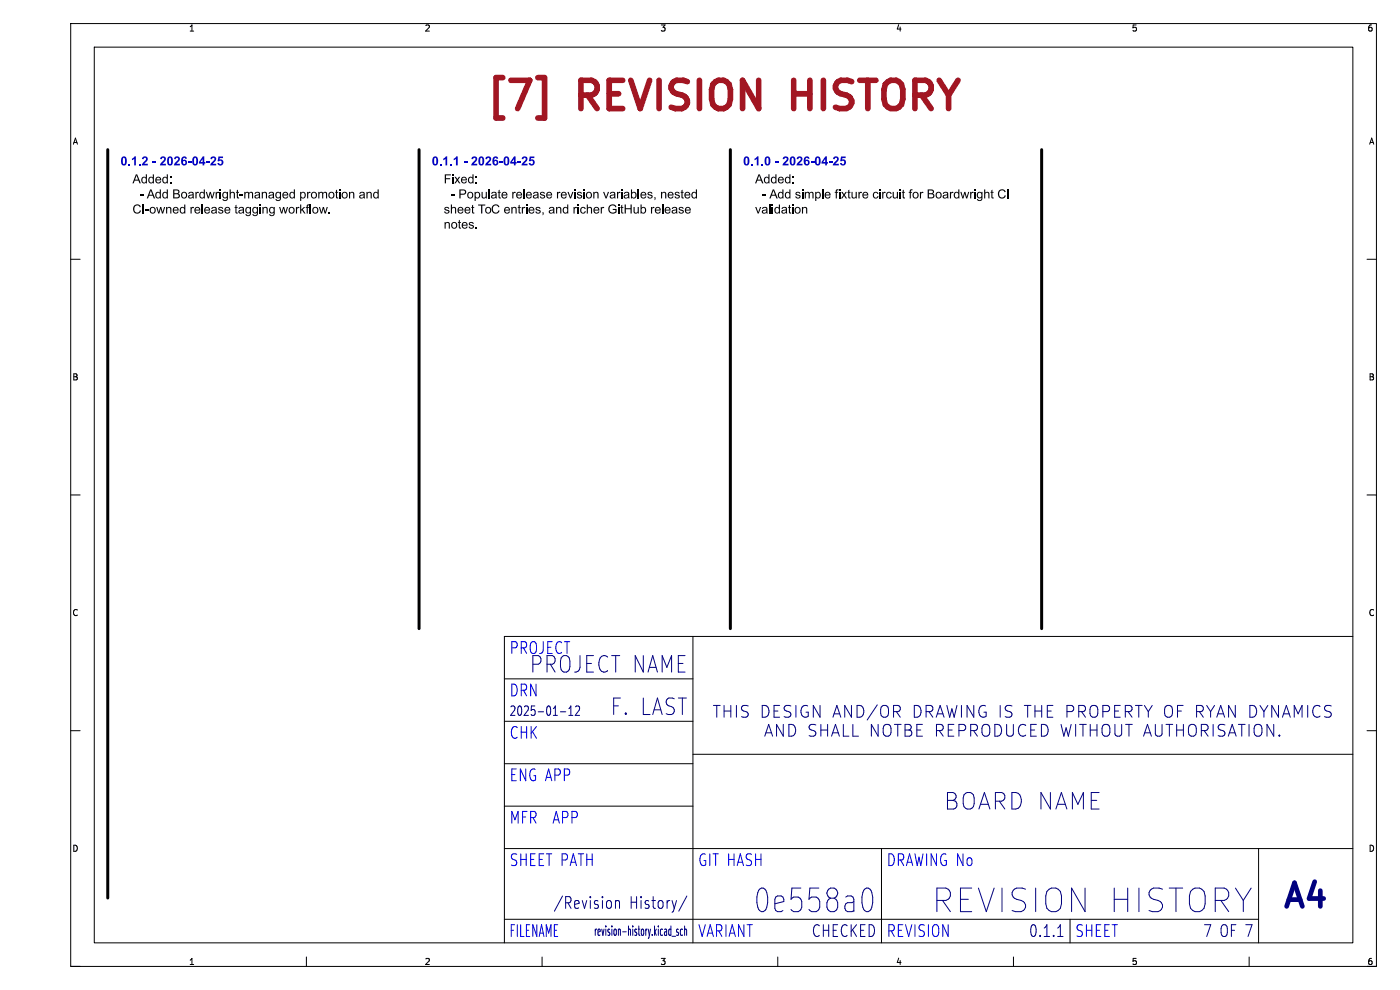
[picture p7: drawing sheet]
<svg xmlns="http://www.w3.org/2000/svg" width="297mm" height="210mm" viewBox="0 0 297 210" stroke-linecap="round" stroke-linejoin="round" font-family="sans-serif">
<g fill="none" stroke="#000" stroke-width=".21">
<path d="M15 5h277v200h-277zM20 10h267v190h-267zM15 55h2M290 55h2M15 105h2M290 105h2M147 135v65M287 135h-180v65M15 155h2M107 153h40M107 144h40M107 171h40"/>
<path d="M107 162h40M147 160h140M107 195h160M107 180h180M187 180v20M227 195v5M267 180v20M15 205h2M65 203v2M115 203v2M165 203v2M215 203v2"/>
<path d="M265 203v2M290 205h2"/>
</g>
<g fill="none" stroke="#00007f" stroke-width=".21">
<path d="M118.9 151h1.1M120.7 151.8h.8M120.7 150.3l.4-.5v2M122.1 149.9l.2-.1h.4l.2 .1 .1 .4-1 1.5h1M151.3 149.6h1.5M152.1 149.6v2.5M153.6 149.6v2.5M155 149.6v2.5M156.2 149.6v2.5M158.7 149.8l-.9-.2a.6 .6 0 0 0-.5 .5 .6 .6 0 0 0 .2 .6M162.2 156.2l.9-2.5 .8 2.5M163.1 150.7a1.09 1.09 0 0 0-1.4-1.1v2.5"/>
<path d="M165.4 149.6h-1.2v2.5M166.2 153.7v2.5l-1.5-2.5v2.5M167.4 153.7v2.5l.9-.2 .4-.4M167.8 149.8l-1-.2a.6 .6 0 0 0-.4 .5 .6 .6 0 0 0 .2 .6M168.8 149.6v2.5M171.3 149.8a.96 .96 0 0 0-1 0 .96 .96 0 0 0-.4 .9M173.1 155.7l-.5 .5-1-.2M174 149.6v2.5l-1.5-2.5v2.5M174.1 153.7v2.5M175.6 153.7v2.5M176.4 156.2l.8-2.5 .9 2.5M176.7 152.1l.8-2.5 .9 2.5"/>
<path d="M178.9 153.7v2.5h1.2M180.6 149.6v2.5l-1.4-2.5v2.5M180.9 153.7v2.5h1.2M183.3 150.7a1.09 1.09 0 0 0-1.5-1.1v2.5M186.1 149.5l-2.1 3.2M186.3 153.7v2.5l-1.4-2.5v2.5M186.8 151.3v-.8a.83 .83 0 0 1 .9-.9 .83 .83 0 0 1 .8 .9v.8M187.4 155.3a.83 .83 0 0 0 .8 .9 .83 .83 0 0 0 .8-.9M190.5 153.7v2.5M190.9 150.7a.68 .68 0 0 0-.4-1.1h-.9v2.5M192 153.7v2.5h1l.4-.5M194.5 153.7v2.5h1.2"/>
<path d="M195.4 150.7a1.09 1.09 0 0 0-1.4-1.1v2.5M197.7 150.8a.68 .68 0 0 0 .2-.6 .68 .68 0 0 0-.5-.6h-.9v2.5M198.6 152.1l.8-2.5 .9 2.5M198.7 153.7v2.5M199.3 155l.8 1.2M200.9 149.6l.6 2.5 .4-1.7 .5 1.7 .6-2.5M201.2 153.7v2.5h1.2M203.4 153.7v2.5M204 149.6v2.5M205.9 153.7v2.5M206.5 155l.9 1.2M206.6 149.6v2.5l-1.4-2.5v2.5"/>
<path d="M208.4 154a.84 .84 0 0 1 1-.3 .84 .84 0 0 1 .6 .8v.8a.83 .83 0 0 1-.9 .9 .83 .83 0 0 1-.8-.9zM209.1 149.8a1.03 1.03 0 0 0-1.2 .1 1.03 1.03 0 0 0-.2 1.2 .94 .94 0 0 0 .4 .9 .94 .94 0 0 0 1.1-.1v-.8h-.5M211 153.7a1.32 1.32 0 0 1 1.5 .8 1.32 1.32 0 0 1-.5 1.5l-1 .2zM212.2 149.6v2.5M213.5 153.7v2l.5 .5 .7-.2 .3-.3v-2M214.7 149.8l-1-.2a.61 .61 0 0 0-.5 .6 .61 .61 0 0 0 .5 .6 .91 .91 0 0 1 1 .6 .64 .64 0 0 1-.5 .7l-.9-.1M217.3 149.6h1.4M217.6 153.9a1 1 0 0 0-1.2 0 1 1 0 0 0-.4 1.2 .94 .94 0 0 0 .5 1 .94 .94 0 0 0 1.1-.2M218 149.6v2.5M218.7 154.9h.8M219.6 149.6v2.5M219.6 150.8h1.4"/>
<path d="M219.9 153.7h-1.2v2.5h1.2M220.9 153.7a1.32 1.32 0 0 1 1.5 .8 1.32 1.32 0 0 1-.5 1.5l-1 .2zM221 149.6v2.5M222.2 150.8h.8M223.4 149.6h-1.2v2.5h1.2M225.1 153.7l.6 2.5 .5-1.8 .4 1.8 .6-2.5M226.3 151h1a.68 .68 0 0 0 .5-.7 .68 .68 0 0 0-.5-.7h-1v2.5M228.2 153.7v2.5M228.8 151h1a.68 .68 0 0 0 .5-.7 .68 .68 0 0 0-.5-.7h-1v2.5M229 153.7h1.5M229.4 151l.9 1.1M229.7 153.7v2.5"/>
<path d="M231.3 154.9h1.4M231.3 153.7v2.5M231.6 149.8a.83 .83 0 0 1 .9-.1 .83 .83 0 0 1 .4 .8v.8a.83 .83 0 0 1-.8 .9 .83 .83 0 0 1-.9-.9v-.8l.1-.5zM232.7 153.7v2.5M233.9 154a.84 .84 0 0 1 1-.3 .84 .84 0 0 1 .6 .8v.8a.83 .83 0 0 1-.9 .9 .83 .83 0 0 1-.8-.9zM234 151h.9a.68 .68 0 0 0 .5-.7 .68 .68 0 0 0-.5-.7h-.9v2.5M236.5 150.8h.8M236.5 153.7v2l.1 .2 .4 .3h.5l.5-.5M237.7 149.6h-1.2v2.5h1.2M239.5 153.7v2.5M240 150.7a.68 .68 0 0 0-.3-1.1h-1v2.5M240.9 149.6h1.4"/>
<path d="M241.6 149.6v2.5M242.6 156.2l.8-2.5 .9 2.5M242.8 149.6l.8 1.4 .8-1.4M245.1 155.7l.5 .5 .7-.2 .2-.3M247.1 151.3v-.8a.83 .83 0 0 1 .8-.9 .83 .83 0 0 1 .8 .9v.8M248.1 153.7v2.5M249.6 154.9h1.4M249.6 153.7v2.5M249.8 150.8h.8M251 149.6h-1.2v2.5M251 153.7v2.5M252.1 155.3a.83 .83 0 0 0 .9 .9 .83 .83 0 0 0 .8-.9"/>
<path d="M254.9 153.7v2.5M255.2 150.7a.68 .68 0 0 0-.4-1.1h-1v2.5M255.5 155l.8 1.2M256 149.6l.8 1.4 .9-1.4M257.4 153.7v2.5M258.1 152.1l.9-2.5 .8 2.5M259.9 155.7l-.5 .5-1-.2M260.6 156.2l.8-2.5 .8 2.5M262.1 149.6v2.5l-1.5-2.5v2.5M262.7 153.7h1.4M263.4 153.7v2.5M265 153.7v2.5"/>
<path d="M266 155.3a.83 .83 0 0 0 .9 .9 .83 .83 0 0 0 .8-.9M266.6 150.7a1.09 1.09 0 0 0-1.4-1.1v2.5M267.3 149.6l.8 1.4 .9-1.4M270.2 153.7v2.5l-1.4-2.5v2.5M271.2 149.6v2.5l-1.4-2.5v2.5M271.4 155.9l.1 .1-.1 .2M271.4 155.9l-.1 .1 .1 .2M271.4 155.9v.3M272.1 152.1l.8-2.5 .8 2.5M274.6 152.1v-2.5l.8 1.8 .8-1.8v2.5M277.4 149.6v2.5M280 149.9a.93 .93 0 0 0-1-.1 .93 .93 0 0 0-.5 .9"/>
<path d="M282.4 149.8l-.9-.2a.6 .6 0 0 0-.5 .5 .6 .6 0 0 0 .2 .6M130.6 191v1.7M130.6 191.3l.3-.3 .4 .1 .1 1.6M142.6 198.6h.7M143.9 197.2l-.1-.1a.39 .39 0 0 0-.3 .4 .39 .39 0 0 0 .4 .4v.4h-.4M144.8 197.2l-.3-.1-.2 .4 .1 .8h.4M145.2 197.3l.2-.2 .2 .1 .1 1.2M145.2 196.4v2M145.7 190.1l-1.7 3.2M183.8 188.4a1.06 1.06 0 0 1 1.1 .9 4.7 4.7 0 0 1-.3 3.8l-.4 .3h-.4M224.4 198.7h1.1"/>
</g>
<path d="M22.9 31.8v158.7M88.9 31.8v101.6M154.9 31.8v101.6M221 31.8v101.6" fill="none" stroke="#000" stroke-width=".63"/>
<g fill="#0000c2">
<path d="M25.9 33.3a.68 .68 0 0 1 .8 .1 .68 .68 0 0 1 .2 .7 .68 .68 0 0 1-.6 1 .68 .68 0 0 1-.6-1h.4v.6a.19 .19 0 0 0 .2 .1 .19 .19 0 0 0 .2-.2l-.1-1.1-.3 .1v.5h-.4z"/>
<path d="M27.2 34.7h.4v.4h-.4z"/>
<path d="M28 33.7l.5-.5h.3v1.9h-.3v-1.4l-.5 .3z"/>
<path d="M29.5 34.7h.3v.4h-.3z"/>
<path d="M30.2 33.4a.65 .65 0 0 1 1.1 0 .65 .65 0 0 1-.4 1l-.3 .3h.8v.4h-1.3l.2-.5a1.14 1.14 0 0 0 .7-.9l-.3-.2-.2 .3-.4-.1z"/>
<path d="M32.4 34.2h.7v.4h-.7z"/>
<path d="M34.1 33.4a.65 .65 0 0 1 1 0 .65 .65 0 0 1-.3 1l-.3 .3h.7v.4h-1.3l.2-.5a1.14 1.14 0 0 0 .7-.9l-.2-.2-.3 .3-.3-.1z"/>
<path d="M35.7 33.3a.68 .68 0 0 1 .8 .1 .68 .68 0 0 1 .2 .7 .68 .68 0 0 1-.6 1 .68 .68 0 0 1-.7-1h.4l.1 .6a.19 .19 0 0 0 .2 .1 .19 .19 0 0 0 .2-.2l-.1-1.1-.3 .1-.1 .5h-.4z"/>
<path d="M37.1 33.4a.65 .65 0 0 1 1 0 .65 .65 0 0 1-.4 1l-.3 .3h.8v.4h-1.3l.2-.5a1.14 1.14 0 0 0 .7-.9l-.2-.2-.3 .3-.4-.1z"/>
<path d="M38.7 33.3l.6-.1 .4 .5h-.4l-.1-.2a.27 .27 0 0 0-.3 0 .27 .27 0 0 0-.1 .3v.2a.6 .6 0 0 1 .8 .3 .6 .6 0 0 1-.3 .8 .6 .6 0 0 1-.8-.4l-.1-.2h.4a.3 .3 0 0 0 .4 .3 .3 .3 0 0 0 .1-.5l-.3-.2-.2 .4h-.4v-.7z"/>
<path d="M39.9 34.2h.7v.4h-.7z"/>
<path d="M41.1 33.3a.68 .68 0 0 1 .8 .1 .68 .68 0 0 1 .1 .7 .68 .68 0 0 1-.6 1 .68 .68 0 0 1-.6-1h.4v.6a.19 .19 0 0 0 .2 .1 .19 .19 0 0 0 .2-.2l-.1-1.1-.3 .1v.5h-.4z"/>
<path d="M43 33.2h.3v1.2h.3v.3h-.3v.4h-.3v-.4h-.8v-.3h.8v-.7l-.5 .7h-.3z"/>
<path d="M43.8 34.2h.7v.4h-.7z"/>
<path d="M44.8 33.4a.65 .65 0 0 1 1 0 .65 .65 0 0 1-.4 1l-.3 .3h.8v.4h-1.3l.2-.5a1.14 1.14 0 0 0 .7-.9l-.2-.2-.3 .3-.4-.1z"/>
<path d="M46.3 33.2h1v.3h-.7v.4a.64 .64 0 0 1 .8 .4 .64 .64 0 0 1-.5 .8 .64 .64 0 0 1-.8-.5h.4a.33 .33 0 0 0 .5 0 .33 .33 0 0 0-.1-.5 .33 .33 0 0 0-.4 .1h-.3z"/>
</g>
<g fill="#000">
<path d="M28.8 37h.3l.8 1.9h-.3l-.2-.6h-.8l-.2 .6h-.3l.3-.8h.9l-.3-.9-.4 .9h-.2zM30.2 37.6a.52 .52 0 0 1 .7 .1v-.7h.3v1.9h-.3v-.2a.57 .57 0 0 1-.6 .1 .57 .57 0 0 1-.3-.6h.2a.41 .41 0 0 0 .5 .5 .41 .41 0 0 0 .2-.6l-.1-.4h-.3l-.2 .2-.1 .3h-.2zM31.6 37.6a.52 .52 0 0 1 .8 .1v-.7h.2v1.9h-.2v-.2a.57 .57 0 0 1-.7 .1 .57 .57 0 0 1-.3-.6h.3a.41 .41 0 0 0 .5 .5 .41 .41 0 0 0 .2-.6l-.1-.4h-.3l-.2 .2-.1 .3h-.3zM33.1 37.7a.64 .64 0 0 1 .8-.1 .64 .64 0 0 1 .3 .7h-1a.4 .4 0 0 0 .3 .4 .4 .4 0 0 0 .5-.3l.2 .1a.66 .66 0 0 1-.8 .4 .66 .66 0 0 1-.5-.8h1.1l-.1-.3a.39 .39 0 0 0-.5-.1 .39 .39 0 0 0-.2 .4h-.3zM34.6 37.6a.52 .52 0 0 1 .8 .1v-.7h.2v1.9h-.2v-.2a.57 .57 0 0 1-.7 .1 .57 .57 0 0 1-.3-.6h.3a.41 .41 0 0 0 .4 .5 .41 .41 0 0 0 .3-.6l-.2-.4h-.3l-.2 .2v.3h-.3zM36 37.5h.3v.3h-.3zM36 38.6h.3v.3h-.3zM94.4 37h1.2v.2h-1v.6h.9v.2h-.9v.9h-.2zM95.9 37h.3v.2h-.3zM99.5 37.6a.52 .52 0 0 1 .7 .1v-.7h.3v1.9h-.3v-.2a.57 .57 0 0 1-.6 .1 .57 .57 0 0 1-.3-.6h.2a.41 .41 0 0 0 .5 .5 .41 .41 0 0 0 .2-.6l-.1-.4h-.3l-.2 .2-.1 .3h-.2zM28.5 43.6a.83 .83 0 0 1 1.4 .3l-.3 .1a.65 .65 0 0 0-.9-.3 .65 .65 0 0 0-.2 .9 .58 .58 0 0 0 .6 .5 .58 .58 0 0 0 .6-.5l.2 .1a.92 .92 0 0 1-1.3 .5 .92 .92 0 0 1-.3-1.4zM30.3 43.4h.2v1.9h-.2z"/>
<path d="M31.9 40.2h.2l.8 1.9h-.3l-.2-.6h-.8l-.2 .6h-.3l.3-.8h.9l-.3-.9-.3 .9h-.3zM33.1 40.8a.52 .52 0 0 1 .8 .1v-.7h.2v1.9h-.2v-.2a.57 .57 0 0 1-.7 .1 .57 .57 0 0 1-.3-.6h.3a.41 .41 0 0 0 .4 .5 .41 .41 0 0 0 .3-.6l-.2-.4h-.2l-.3 .2v.3h-.3zM34.6 40.8a.52 .52 0 0 1 .8 .1v-.7h.2v1.9h-.2v-.2a.57 .57 0 0 1-.7 .1 .57 .57 0 0 1-.3-.6h.3a.41 .41 0 0 0 .4 .5 .41 .41 0 0 0 .3-.6l-.2-.4h-.3l-.2 .2v.3h-.3zM36.7 40.2h1.1l.3 .5a.31 .31 0 0 0-.2 .4 .31 .31 0 0 0 .2 .2 .57 .57 0 0 1-.1 .6 .57 .57 0 0 1-.5 .2h-.8v-.2h.8a.35 .35 0 0 0 .4-.4 .35 .35 0 0 0-.5-.3h-.4v.7h-.3v-.9h.7a.3 .3 0 0 0 .4-.2 .3 .3 0 0 0-.2-.4h-.6v.6h-.3zM38.3 44a.52 .52 0 0 1 .8 .1v-.7h.2v1.9h-.2v-.2a.57 .57 0 0 1-.7 .1 .57 .57 0 0 1-.3-.6h.3a.41 .41 0 0 0 .4 .5 .41 .41 0 0 0 .3-.6l-.2-.4h-.3l-.2 .2v.3h-.3zM42.8 43.4h.2v1.9h-.2zM42.5 40.8a.52 .52 0 0 1 .7 .1v-.7h.3v1.9h-.3v-.2a.57 .57 0 0 1-.6 .1 .57 .57 0 0 1-.3-.6h.2a.41 .41 0 0 0 .5 .5 .41 .41 0 0 0 .2-.6l-.1-.4h-.3l-.2 .2-.1 .3h-.2zM46.6 40.2h.3v.2h-.3zM48.7 40.2h.2v.7l.5-.2 .4 .2v1.2h-.2v-.9a.34 .34 0 0 0-.4-.3 .34 .34 0 0 0-.3 .4v.8h-.2zM49.9 43.6l.3-.2v.5h.2v.2h-.2v.8l.2 .4a.35 .35 0 0 1-.3 0 .35 .35 0 0 1-.2-.4v-.8h-.1v-.2h.1zM50.2 40.4l.3-.2v.5h.2v.2h-.2v.8l.2 .4a.35 .35 0 0 1-.3 0 .35 .35 0 0 1-.2-.4v-.8h-.1v-.2h.1zM61.6 40.8a.52 .52 0 0 1 .7 .1v-.7h.3v1.9h-.3v-.2a.57 .57 0 0 1-.6 .1 .57 .57 0 0 1-.3-.6h.2a.41 .41 0 0 0 .5 .5 .41 .41 0 0 0 .2-.6l-.1-.4h-.3l-.2 .2-.1 .3h-.2z"/>
<path d="M63.7 43.4h.2v1.1l.6-.6h.3l-.6 .5 .6 .9h-.3l-.4-.7-.2 .1v.6h-.2zM65.2 43.5l.5-.1-.1 .2a.24 .24 0 0 0-.3 0 .24 .24 0 0 0 0 .3h.3v.2h-.3v1.2h-.2v-1.2h-.2v-.2h.2zM65.7 43.4h.3v1.9h-.3zM71.3 40.4l.2-.2v.5h.2v.2h-.2v.8l.3 .4a.35 .35 0 0 1-.4 0 .35 .35 0 0 1-.1-.4v-.8h-.2v-.2h.2zM72 40.2h.2v.2h-.2zM79.3 40.8a.52 .52 0 0 1 .8 .1v-.7h.2v1.9h-.2v-.2a.57 .57 0 0 1-.7 .1 .57 .57 0 0 1-.3-.6h.3a.41 .41 0 0 0 .4 .5 .41 .41 0 0 0 .3-.6l-.1-.4h-.3l-.3 .2v.3h-.3zM95.6 43.4h.3v.7l.4-.2 .4 .2 .1 1.2h-.3v-.9a.34 .34 0 0 0-.4-.3 .34 .34 0 0 0-.2 .4v.8h-.3zM97.3 46.8l.3-.2v.5h.2v.2h-.2v.8l.2 .4a.35 .35 0 0 1-.4 0 .35 .35 0 0 1-.1-.4v-.8h-.2v-.2h.2zM97.5 40.2h.7a.58 .58 0 0 1 .7 .5 .58 .58 0 0 1-.7 .6h-.5v.8h-.2v-1h.7a.36 .36 0 0 0 .5-.4 .36 .36 0 0 0-.5-.3h-.5v.7h-.2zM100.1 43.6l.3-.2v.5h.2v.2h-.2v.8l.2 .4a.35 .35 0 0 1-.4 0 .35 .35 0 0 1-.1-.4v-.8h-.1v-.2h.1zM101.4 43.4h1.5v.2h-.6v1.7h-.2v-1.7h-.7zM103.6 40.2h.3v1.9h-.3z"/>
<path d="M104.5 43.6a.83 .83 0 0 1 1.4 .3l-.2 .1a.65 .65 0 0 0-.9-.3 .65 .65 0 0 0-.2 .9 .58 .58 0 0 0 .6 .5 .58 .58 0 0 0 .5-.5l.3 .1a.92 .92 0 0 1-1.3 .5 .92 .92 0 0 1-.3-1.4zM105.8 40.4l.2-.2v.5h.2v.2h-.2v.8l.3 .4a.35 .35 0 0 1-.4 0 .35 .35 0 0 1-.1-.4v-.8h-.2v-.2h.2zM110 43.6l.2-.2v.5h.3v.2h-.3v.8l.3 .4a.35 .35 0 0 1-.4 0 .35 .35 0 0 1-.1-.4v-.8h-.2v-.2h.2zM111 40.2h.3v1.9h-.3zM119.6 44a.52 .52 0 0 1 .7 .1v-.7h.3v1.9h-.3v-.2a.57 .57 0 0 1-.6 .1 .57 .57 0 0 1-.3-.6h.2a.41 .41 0 0 0 .5 .5 .41 .41 0 0 0 .2-.6l-.1-.4h-.3l-.2 .2-.1 .3h-.2zM121.9 40.2h.2v.2h-.2zM123.8 40.2h.2v.2h-.2zM124.5 43.4h.2v.7l.4-.2 .5 .2v1.2h-.2v-.9a.34 .34 0 0 0-.4-.3 .34 .34 0 0 0-.3 .4v.8h-.2zM129.3 43.6l.3-.2h.7l.4 .3 .1 .2-.3 .1a.7 .7 0 0 0-1-.3 .7 .7 0 0 0-.1 1.1l.4 .3a.56 .56 0 0 0 .8-.6h-.6v-.2h.8v.7a1.03 1.03 0 0 1-1.5 .1 1.03 1.03 0 0 1 0-1.5zM131.8 40.2h.2v.2h-.2zM131.8 43.6l.2-.2v.5h.2v.2h-.2v.8l.3 .4a.35 .35 0 0 1-.4 0 .35 .35 0 0 1-.1-.4v-.8h-.2v-.2h.2zM132.5 43.4h.3v.8h1v-.8h.2v1.9h-.2v-.9h-1v.9h-.3z"/>
<path d="M133.9 40.2h.2v.7a.67 .67 0 0 1 1 .4 .67 .67 0 0 1-.8 .8l-.2-.2v.2h-.2v-.7h.2a.42 .42 0 0 0 .4 .5 .42 .42 0 0 0 .3-.6 .38 .38 0 0 0-.4-.4 .38 .38 0 0 0-.3 .5h-.2zM135.3 40.2h.3v1.9h-.3zM135.9 43.4h.2v.7a.67 .67 0 0 1 1 .4 .67 .67 0 0 1-.7 .8l-.3-.2v.2h-.2v-.7h.2a.42 .42 0 0 0 .5 .5 .42 .42 0 0 0 .2-.6 .38 .38 0 0 0-.4-.4 .38 .38 0 0 0-.3 .5h-.2zM140.5 43.4h.2v1.9h-.2zM144.6 40.4l.2-.2v.5h.2v.2h-.2v.8l.3 .4a.35 .35 0 0 1-.4 0 .35 .35 0 0 1-.1-.4v-.8h-.2v-.2h.2zM146.9 40.8a.52 .52 0 0 1 .7 .1v-.7h.3v1.9h-.3v-.2a.57 .57 0 0 1-.6 .1 .57 .57 0 0 1-.3-.6h.2a.41 .41 0 0 0 .5 .5 .41 .41 0 0 0 .2-.6l-.1-.4h-.3l-.2 .2-.1 .3h-.2z"/>
</g>
<g fill="#0000c2">
<path d="M92 33.3a.68 .68 0 0 1 .8 .1 .68 .68 0 0 1 .1 .7 .68 .68 0 0 1-.6 1 .68 .68 0 0 1-.6-1h.4l.1 .6a.19 .19 0 0 0 .2 .1 .19 .19 0 0 0 .1-.2l-.1-1.1-.2 .1-.1 .5h-.4z"/>
<path d="M93.3 34.7h.3v.4h-.3z"/>
<path d="M94 33.7l.6-.5h.3v1.9h-.4v-1.4l-.5 .3z"/>
<path d="M95.5 34.7h.4v.4h-.4z"/>
<path d="M96.3 33.7l.5-.5h.3v1.9h-.4v-1.4l-.4 .3z"/>
<path d="M98.4 34.2h.7v.4h-.7z"/>
<path d="M100.1 33.4a.65 .65 0 0 1 1.1 0 .65 .65 0 0 1-.4 1l-.3 .3h.7v.4h-1.2l.2-.5a1.14 1.14 0 0 0 .7-.9l-.3-.2-.2 .3-.4-.1z"/>
<path d="M101.8 33.3a.68 .68 0 0 1 .8 .1 .68 .68 0 0 1 .1 .7 .68 .68 0 0 1-.6 1 .68 .68 0 0 1-.6-1h.4v.6a.19 .19 0 0 0 .2 .1 .19 .19 0 0 0 .2-.2l-.1-1.1-.3 .1v.5h-.4z"/>
<path d="M103.1 33.4a.65 .65 0 0 1 1 0 .65 .65 0 0 1-.3 1l-.3 .3h.7v.4h-1.3l.2-.5a1.14 1.14 0 0 0 .7-.9l-.2-.2-.3 .3-.3-.1z"/>
<path d="M104.7 33.3l.7-.1 .3 .5h-.4v-.2a.27 .27 0 0 0-.3 0 .27 .27 0 0 0-.1 .3l-.1 .2a.6 .6 0 0 1 .9 .3 .6 .6 0 0 1-.4 .8 .6 .6 0 0 1-.8-.4v-.2h.4a.3 .3 0 0 0 .4 .3 .3 .3 0 0 0 0-.5l-.3-.2-.1 .4h-.4v-.7z"/>
<path d="M106 34.2h.7v.4h-.7z"/>
<path d="M107.1 33.3a.68 .68 0 0 1 .8 .1 .68 .68 0 0 1 .2 .7 .68 .68 0 0 1-.7 1 .68 .68 0 0 1-.6-1h.4l.1 .6a.19 .19 0 0 0 .2 .1 .19 .19 0 0 0 .1-.2v-1.1l-.3 .1-.1 .5h-.4z"/>
<path d="M109.1 33.2h.3v1.2h.2v.3h-.2v.4h-.4v-.4h-.8v-.3h.8v-.7l-.4 .7h-.4z"/>
<path d="M109.8 34.2h.7v.4h-.7z"/>
<path d="M110.8 33.4a.65 .65 0 0 1 1 0 .65 .65 0 0 1-.3 1l-.3 .3h.7v.4h-1.3l.2-.5a1.14 1.14 0 0 0 .7-.9l-.2-.2-.3 .3-.3-.1z"/>
<path d="M112.4 33.2h1v.3h-.7l-.1 .4a.64 .64 0 0 1 .8 .4 .64 .64 0 0 1-.5 .8 .64 .64 0 0 1-.7-.5h.3a.33 .33 0 0 0 .5 0 .33 .33 0 0 0 0-.5 .33 .33 0 0 0-.5 .1h-.3z"/>
</g>
<g fill="#000">
<path d="M160.9 37h.3l.8 1.9h-.3l-.3-.6h-.7l-.3 .6h-.2l.3-.8h.9l-.4-.9-.3 .9h-.2zM162.2 37.6a.52 .52 0 0 1 .8 .1v-.7h.2v1.9h-.2v-.2a.57 .57 0 0 1-.7 .1 .57 .57 0 0 1-.3-.6h.3a.41 .41 0 0 0 .5 .5 .41 .41 0 0 0 .2-.6l-.1-.4h-.3l-.2 .2-.1 .3h-.3zM163.7 37.6a.52 .52 0 0 1 .8 .1v-.7h.2v1.9h-.2v-.2a.57 .57 0 0 1-.7 .1 .57 .57 0 0 1-.3-.6h.3a.41 .41 0 0 0 .4 .5 .41 .41 0 0 0 .3-.6l-.2-.4h-.2l-.3 .2v.3h-.3zM165.2 37.7a.64 .64 0 0 1 .8-.1 .64 .64 0 0 1 .3 .7h-1a.4 .4 0 0 0 .3 .4 .4 .4 0 0 0 .4-.3l.3 .1a.66 .66 0 0 1-.8 .4 .66 .66 0 0 1-.5-.8h1v-.3a.39 .39 0 0 0-.5-.1 .39 .39 0 0 0-.2 .4h-.3zM166.7 37.6a.52 .52 0 0 1 .8 .1v-.7h.2v1.9h-.2v-.2a.57 .57 0 0 1-.7 .1 .57 .57 0 0 1-.3-.6h.2a.41 .41 0 0 0 .5 .5 .41 .41 0 0 0 .3-.6l-.2-.4h-.3l-.2 .2-.1 .3h-.2zM168.1 37.5h.3v.3h-.3zM168.1 38.6h.3v.3h-.3zM163.2 43.4h.2v1.9h-.2zM163.9 40.2h.3l.8 1.9h-.3l-.2-.6h-.8l-.2 .6h-.3l.3-.8h.9l-.3-.9-.3 .9h-.3zM164.5 44a.52 .52 0 0 1 .7 .1v-.7h.3v1.9h-.3v-.2a.57 .57 0 0 1-.6 .1 .57 .57 0 0 1-.3-.6h.2a.41 .41 0 0 0 .5 .5 .41 .41 0 0 0 .2-.6l-.1-.4h-.3l-.2 .2-.1 .3h-.2zM165.2 40.8a.52 .52 0 0 1 .8 .1v-.7h.2v1.9h-.2v-.2a.57 .57 0 0 1-.7 .1 .57 .57 0 0 1-.3-.6h.3a.41 .41 0 0 0 .4 .5 .41 .41 0 0 0 .3-.6l-.2-.4h-.3l-.2 .2v.3h-.3zM166.7 40.8a.52 .52 0 0 1 .8 .1v-.7h.2v1.9h-.2v-.2a.57 .57 0 0 1-.7 .1 .57 .57 0 0 1-.3-.6h.2a.41 .41 0 0 0 .5 .5 .41 .41 0 0 0 .3-.6l-.2-.4h-.3l-.2 .2-.1 .3h-.2z"/>
<path d="M167.4 43.6l.2-.2v.5h.2v.2h-.2v.8l.3 .4a.35 .35 0 0 1-.4 0 .35 .35 0 0 1-.1-.4v-.8h-.2v-.2h.2zM170.1 40.2h.3v.2h-.3zM174.4 40.2h.3v1.9h-.3zM177.4 40.2h.5v.2a.24 .24 0 0 0-.3 0 .24 .24 0 0 0-.1 .3h.3v.2h-.3v1.2h-.2v-1.2h-.2v-.2h.2zM178 40.2h.2v.2h-.2zM179.9 40.4l.3-.2v.5h.2v.2h-.2v.8l.2 .4a.35 .35 0 0 1-.3 0 .35 .35 0 0 1-.2-.4v-.8h-.1v-.2h.1zM186.6 40.2h.2v.2h-.2zM190.9 40.2h.2v.2h-.2zM191.5 40.4l.2-.2v.5h.3v.2h-.3v.8l.3 .4a.35 .35 0 0 1-.4 0 .35 .35 0 0 1-.1-.4v-.8h-.2v-.2h.2zM193.1 40.2h.5v.2a.24 .24 0 0 0-.3 0 .24 .24 0 0 0-.1 .3h.3v.2h-.3v1.2h-.2v-1.2h-.2v-.2h.2zM196.8 40.2h1.1l.2 .5a.31 .31 0 0 0-.1 .4 .31 .31 0 0 0 .2 .2 .57 .57 0 0 1-.1 .6 .57 .57 0 0 1-.6 .2h-.7v-.2h.7a.35 .35 0 0 0 .5-.4 .35 .35 0 0 0-.5-.3h-.4v.7h-.3v-.9h.7a.3 .3 0 0 0 .4-.2 .3 .3 0 0 0-.3-.4h-.5v.6h-.3zM202.5 40.8a.52 .52 0 0 1 .8 .1v-.7h.2v1.9h-.2v-.2a.57 .57 0 0 1-.7 .1 .57 .57 0 0 1-.3-.6h.3a.41 .41 0 0 0 .4 .5 .41 .41 0 0 0 .3-.6l-.2-.4h-.2l-.3 .2v.3h-.3z"/>
<path d="M206.7 40.2h.2v.2h-.2zM208.8 40.2h.2v.7l.4-.2 .5 .2v1.2h-.2v-.9a.34 .34 0 0 0-.4-.3 .34 .34 0 0 0-.3 .4v.8h-.2zM210.3 40.4l.2-.2v.5h.3v.2h-.3v.8l.3 .4a.35 .35 0 0 1-.4 0 .35 .35 0 0 1-.1-.4v-.8h-.2v-.2h.2zM212 40.4a.83 .83 0 0 1 1.4 .3l-.3 .1a.65 .65 0 0 0-.9-.3 .65 .65 0 0 0-.2 .9 .58 .58 0 0 0 .6 .5 .58 .58 0 0 0 .5-.5l.3 .1a.92 .92 0 0 1-1.3 .5 .92 .92 0 0 1-.3-1.4zM213.7 40.2h.3v1.9h-.3z"/>
</g>
<path d="M114.1 16.5h1.4v8.5h-1.4" fill="none" stroke="#a21622" stroke-width="1.2"/>
<g fill="#0000c2">
<path d="M158 33.3a.68 .68 0 0 1 .8 .1 .68 .68 0 0 1 .2 .7 .68 .68 0 0 1-.6 1 .68 .68 0 0 1-.6-1h.3l.1 .6a.19 .19 0 0 0 .2 .1 .19 .19 0 0 0 .2-.2l-.1-1.1-.3 .1-.1 .5h-.3z"/>
<path d="M159.3 34.7h.4v.4h-.4z"/>
<path d="M160.1 33.7l.5-.5h.3v1.9h-.4v-1.4l-.4 .3z"/>
<path d="M161.5 34.7h.4v.4h-.4z"/>
<path d="M162.5 33.3a.68 .68 0 0 1 .8 .1 .68 .68 0 0 1 .1 .7 .68 .68 0 0 1-.6 1 .68 .68 0 0 1-.6-1h.4v.6a.19 .19 0 0 0 .3 .1 .19 .19 0 0 0 .1-.2l-.1-1.1-.2 .1-.1 .5h-.4z"/>
<path d="M164.5 34.2h.7v.4h-.7z"/>
<path d="M166.2 33.4a.65 .65 0 0 1 1 0 .65 .65 0 0 1-.4 1l-.2 .3h.7v.4h-1.3l.2-.5a1.14 1.14 0 0 0 .7-.9l-.2-.2-.3 .3-.4-.1z"/>
<path d="M167.8 33.3a.68 .68 0 0 1 .8 .1 .68 .68 0 0 1 .2 .7 .68 .68 0 0 1-.7 1 .68 .68 0 0 1-.6-1h.4l.1 .6a.19 .19 0 0 0 .2 .1 .19 .19 0 0 0 .1-.2v-1.1l-.3 .1-.1 .5h-.4z"/>
<path d="M169.1 33.4a.65 .65 0 0 1 1.1 0 .65 .65 0 0 1-.4 1l-.3 .3h.7v.4h-1.2l.2-.5a1.14 1.14 0 0 0 .7-.9l-.3-.2-.2 .3-.4-.1z"/>
<path d="M170.8 33.3l.6-.1 .3 .5h-.3l-.1-.2a.27 .27 0 0 0-.3 0 .27 .27 0 0 0-.1 .3v.2a.6 .6 0 0 1 .8 .3 .6 .6 0 0 1-.4 .8 .6 .6 0 0 1-.7-.4l-.1-.2h.4a.3 .3 0 0 0 .4 .3 .3 .3 0 0 0 .1-.5l-.3-.2-.2 .4h-.4v-.7z"/>
<path d="M172 34.2h.7v.4h-.7z"/>
<path d="M173.1 33.3a.68 .68 0 0 1 .8 .1 .68 .68 0 0 1 .2 .7 .68 .68 0 0 1-.6 1 .68 .68 0 0 1-.6-1h.3l.1 .6a.19 .19 0 0 0 .2 .1 .19 .19 0 0 0 .2-.2l-.1-1.1-.3 .1-.1 .5h-.3z"/>
<path d="M175.1 33.2h.3v1.2h.2v.3h-.2v.4h-.3v-.4h-.8v-.3h.8v-.7l-.5 .7h-.3z"/>
<path d="M175.9 34.2h.7v.4h-.7z"/>
<path d="M176.8 33.4a.65 .65 0 0 1 1.1 0 .65 .65 0 0 1-.4 1l-.3 .3h.7v.4h-1.2l.2-.5a1.14 1.14 0 0 0 .7-.9l-.3-.2-.2 .3-.4-.1z"/>
<path d="M178.4 33.2h1v.3h-.7l-.1 .4a.64 .64 0 0 1 .9 .4 .64 .64 0 0 1-.5 .8 .64 .64 0 0 1-.8-.5h.4a.33 .33 0 0 0 .5 0 .33 .33 0 0 0-.1-.5 .33 .33 0 0 0-.5 .1h-.3z"/>
</g>
<g font-size="8.4" fill="#a21622">
<text x="102.3" y="25.1">[7]</text>
<text x="123" y="25.1">REVISION</text>
<text x="170.6" y="25.1">HISTORY</text>
</g>
<g font-size="7" fill="#00007f">
<text x="160.2" y="194">0e558a0</text>
<text x="198.2" y="194">REVISION HISTORY</text>
<text x="271.5" y="194">A4</text>
</g>
<g font-size="4.9" fill="#00007f">
<text x="112.6" y="143">PROJECT NAME</text>
<text x="129.7" y="152">F. LAST</text>
<text x="200.3" y="172">BOARD NAME</text>
</g>
<g font-size="3.5" fill="#00007f">
<text x="108" y="139">PROJECT</text>
<text x="137.2" y="154.5">DRAWING IS THE</text>
<text x="169.4" y="154.5">PROPERTY OF</text>
<text x="196.9" y="154.5">RYAN</text>
<text x="237.7" y="154.5">SHALL</text>
<text x="250.8" y="154.5">NOTBE</text>
<text x="264.5" y="154.5">REPRODUCED WITH</text>
<text x="117.5" y="193">/Revision</text>
<text x="133.5" y="193">History/</text>
<text x="172.2" y="199">CHECKED</text>
<text x="218.3" y="199">0.1.1</text>
<text x="255.3" y="199">7 OF 7</text>
</g>
<g font-size="3.5" fill="#00f">
<text x="108" y="148">DRN</text>
<text x="108" y="157">CHK</text>
<text x="108" y="166">ENG APP</text>
<text x="108" y="175">MFR</text>
<text x="117.1" y="175">APP</text>
<text x="108" y="184">SHEET PATH</text>
<text x="148" y="184">GIT HASH</text>
<text x="188" y="184">DRAWING No</text>
<text x="108" y="199">FILENAME</text>
<text x="148" y="199">VARIANT</text>
<text x="188" y="199">REVISION</text>
<text x="228" y="199">SHEET</text>
</g>
<g font-size="2.8" fill="#00007f">
<text x="108" y="152">2025-01-12</text>
<text x="125.9" y="198.7">revision-history.kicad_sch</text>
</g>
<g font-size="2.7">
<text x="94.1" y="40">Fixed:</text>
<text x="28.1" y="46.4">CI-owned release tagging workflow.</text>
<text x="29.6" y="43.2">- Add Boardwright-managed promotion and</text>
<text x="94.1" y="46.4">sheet ToC entries, and richer GitHub release</text>
<text x="95.6" y="43.2">- Populate release revision variables, nested</text>
<text x="160.2" y="46.4">validation</text>
<text x="161.7" y="43.2">- Add simple fixture circuit for Boardwright CI</text>
<text x="94.1" y="49.6">notes.</text>
</g>
<g font-size="1.8">
<text x="40" y="6.9">1</text>
<text x="90" y="6.9">2</text>
<text x="140" y="6.9">3</text>
<text x="190" y="6.9">4</text>
<text x="240" y="6.9">5</text>
<text x="290" y="6.9">6</text>
<text x="15.3" y="30.9">A</text>
<text x="290.3" y="30.9">A</text>
<text x="15.3" y="80.9">B</text>
<text x="290.3" y="80.9">B</text>
<text x="15.3" y="130.9">C</text>
<text x="290.3" y="130.9">C</text>
<text x="15.3" y="180.9">D</text>
<text x="290.3" y="180.9">D</text>
<text x="40" y="204.9">1</text>
<text x="90" y="204.9">2</text>
<text x="140" y="204.9">3</text>
<text x="190" y="204.9">4</text>
<text x="240" y="204.9">5</text>
<text x="290" y="204.9">6</text>
</g>
</svg>
